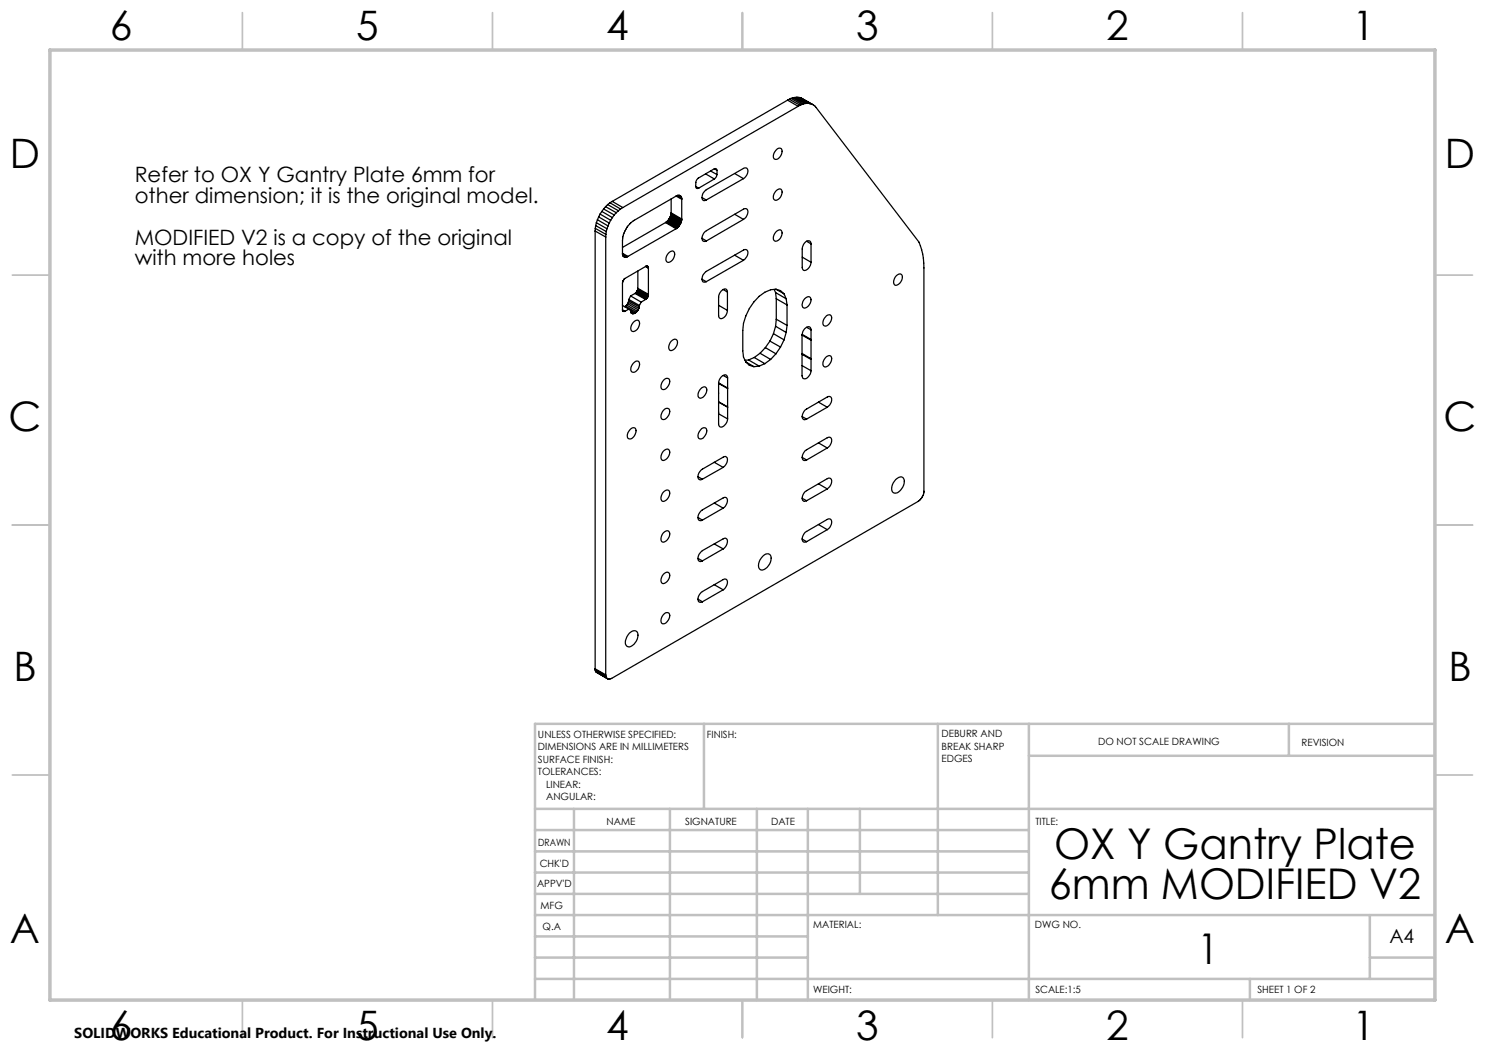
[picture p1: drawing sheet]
<svg xmlns="http://www.w3.org/2000/svg" width="297mm" height="210mm" viewBox="0 0 297 210" stroke-linecap="round" stroke-linejoin="round" font-family="sans-serif">
<g fill="none" stroke="#c0c0c0" stroke-width=".35">
<path d="M48.5 2.5v7.5M98.5 2.5v7.5M148.5 2.5v7.5M198.5 2.5v7.5M248.5 2.5v7.5M2.5 55h7.5M287 55h7.5M2.5 105h7.5M287 105h7.5M2.5 155h7.5M287 155h7.5M48.5 200v7.5"/>
<path d="M98.5 200v7.5M148.5 200v7.5M198.5 200v7.5M248.5 200v7.5"/>
</g>
<g fill="none" stroke="#c0c0c0" stroke-width=".5">
<path d="M140.8 144.8v17M187.6 144.8v38.2M205.8 144.8v55.2M205.8 151.2h81.2M257.8 144.8v6.4M287 144.8h-180v55.2M107 161.8h180M107 178.8h98.8M107 174.5h98.8M107 170.3h98.8M107 166h98.8M114.8 161.8v38.2"/>
<path d="M134 161.8v38.2M151.4 161.8v38.2M161.6 161.8v38.2M172 161.8v17M107 195.8h180M107 191.5h54.6M107 187.3h54.6M107 183h180M250 195.8v4.2M274 191.5h13M274 183v12.8"/>
</g>
<path d="M10 10h277v190h-277z" fill="none" stroke="#c0c0c0" stroke-width=".7"/>
<g fill="none" stroke="#000" stroke-width=".25">
<path d="M157.9 19.9l2.1 1.2M158.2 19.7l-.7 .3M158.2 19.7l2.1 1.2M158.6 19.6l2.1 1.2M158.6 19.6l-.4 .1M158.9 19.5l2.1 1.2M158.9 19.5l-.3 .1M159.2 19.5l2.2 1.2M159.2 19.5h-.3M159.2 19.5h.4M159.6 19.5l2.1 1.2M159.6 19.5h.3"/>
<path d="M159.9 19.5l2.1 1.2M159.9 19.5l.3 .1M160.2 19.6l2.1 1.2M160.2 19.6l2.4 1.3M134.2 39.8v2.8M135.2 39.2l-8.3 4.9a5.1 5.1 0 0 0-2.4 4v2.7M135.2 39.2l1.1 .7M135.4 39.1l.9 .6M135.5 39.1h.4M135.5 39.1l-.3 .1M135.5 39.1l.8 .4M135.6 39.1l.6 .3"/>
<path d="M135.8 39.1l.4 .2M135.9 39.1l.3 .2M135.9 39.1l.2 .1M136.2 39.3v.1M136.2 39.4l.1 .1M136.3 39.5v.2M136.3 39.7v4.3M139.1 37.3a.37 .37 0 0 0 .2 .4 .37 .37 0 0 0 .4-.1M139.1 37.3l.6 .3M140.4 39.5l.9 .5M141.1 34.8l1.8 1M142.1 34.2l1.3 .7"/>
<path d="M142.9 33.8l-3.3 1.9-.4 .7-.1 .9M142.9 33.8a.35 .35 0 0 1 .5 .3M142.9 35.8l-3.2 1.8M142.9 33.8l.5 .3M143.4 34.9l-.1 .4-.4 .5M143.4 34.1v.8M146.9 34.7l1.8 1M148.7 35.7a1.54 1.54 0 0 0 .7-2.1l-.7 .1-7.4 4.3a1.63 1.63 0 0 0-.7 2l.2 .1 .5-.1M148.7 35.7l-7.4 4.3M155.2 38.2l.2-.2a.6 .6 0 0 1 .9-.1 .6 .6 0 0 1 .1 .8l-.5 .9a.67 .67 0 0 1-.9 .5 .67 .67 0 0 1-.3-1zM155.2 30a.65 .65 0 0 1 .9-.4 .65 .65 0 0 1 .3 .9 1.19 1.19 0 0 1-1.6 1.2l-.1-.7zM157.5 20l2.1 1.3"/>
<path d="M157.5 20l-35.1 20.3M159.6 21.3l-35 20.2M160 21.1l-.4 .2M160.3 20.9l-.3 .2M161 20.7l-.7 .2M161.4 20.7h-.4M161.4 20.7h.3M161.7 20.7h.3M162 20.7l.3 .1M162.3 20.8l.3 .1M162.6 20.9l.5 .4 20.7 27.1 .5 1.5 .4 1.8 .1 1.9-.1 45a2.81 2.81 0 0 1-1.1 1.7l-61.4 35.4a.64 .64 0 0 1-.9-.1M119 46.2l2.1 1.2"/>
<path d="M119 46.2v87.7M119.1 45.7l2.1 1.2M119.1 45.7l-.1 .5M119.1 45.1l2.1 1.2M119.1 45.1v.6M119.3 44.5l2.1 1.2M119.3 44.5l-.2 .6M119.5 43.9l2.1 1.3M119.5 43.9l-.2 .6M119.7 43.4l2.1 1.2M119.7 43.4l-.2 .5M120 42.8l2.1 1.3"/>
<path d="M120 42.8l-.3 .6M120.4 42.3l2.1 1.2M120.4 42.3l-.4 .5M120.7 41.8l2.1 1.2M120.7 41.8l-.3 .5M121.1 41.3l2.2 1.2M121.1 41.3l-.4 .5M121.1 47.4v87.7M121.2 46.9l-.1 .5M121.2 46.3v.6M121.4 45.7l-.2 .6M121.5 40.9l2.2 1.2"/>
<path d="M121.5 40.9l-.4 .4M121.6 45.2l-.2 .5M121.8 44.6l-.2 .6M122 40.6l2.1 1.2M122 40.6l-.5 .3M122.1 44.1l-.3 .5M122.4 40.3l2.2 1.2M122.4 40.3l-.4 .3M122.8 43l-.7 1.1M123.3 42.5l-.5 .5M123.7 42.1l-.4 .4M124.1 41.8l-.4 .3"/>
<path d="M124.5 50.8l.1 .3M124.5 50.8l.9 .6M124.5 50.7l1.1 .6M124.5 51l.8 .4M124.6 41.5l-.5 .3M124.6 51.1v.1M124.6 51.1l.6 .3M124.6 51.2l.1 .1M124.6 51.2l.5 .2M124.7 51.3l.2 .1M124.9 51.4h.4M125.6 51.3l-.3 .1"/>
<path d="M125.8 59.9l2.1 1.2M125.8 59.9l-.1 .3M126.1 59.2l2.1 1.2M126.1 59.2l-.3 .7M127 58.7l2.1 1.2M127 58.7l-.9 .5M127.1 58.6l2.2 1.2M127.1 58.6l-.1 .1M127.2 58.5l2.1 1.2M127.2 58.5l-.1 .1M127.3 58.4l2.1 1.2M127.3 58.4l-.1 .1"/>
<path d="M127.4 58.3l2.1 1.3M127.4 58.3l-.1 .1M127.4 58.2l2.1 1.3M127.4 58.2v.1M127.5 58.1l2.1 1.3M127.5 58.1l-.1 .1M127.5 58.1l2.1 1.2M127.5 58.1h.1M127.5 58l2.1 1.2M127.6 57.7l2.1 1.2M127.6 54.2v3.6M127.6 57.8l2.1 1.3"/>
<path d="M127.6 57.8l-.1 .3M129.1 53.3l-4.2 2.4-.3 .5-.1 5.8M129.1 59.9l-.9 .5M129.1 53.3l.6 .3M129.2 53.3l.5 .2M129.3 59.8l-.2 .1M129.3 53.2h.2M129.3 53.2l-.2 .1M129.3 53.2l.4 .3M129.3 53.2l.3 .2-.2-.2M129.5 59.6l-.2 .2M129.5 53.2l.1 .1"/>
<path d="M129.5 59.5v.1M129.6 59.4l-.1 .1M129.6 53.3l.1 .2M129.6 59.3v.1M129.6 59.2v.1M129.7 59.1l-.1 .1M129.7 53.5v5.6M133.1 44.5l2.1 1.2M133.1 44.5l-8.6 5M133.2 44.4l2.2 1.2M133.4 44.3l-.3 .2M133.4 44.3l2.1 1.2"/>
<path d="M133.5 44.2l2.1 1.2M133.7 44l-.3 .3M133.7 44l2.1 1.3M133.7 50.6l.2-.2a.6 .6 0 0 1 .9-.1 .6 .6 0 0 1 .1 .8l-.5 1a.67 .67 0 0 1-.9 .4 .67 .67 0 0 1-.3-1zM133.8 43.8l2.1 1.3M133.9 43.7l2.1 1.2M134 43.5l-.3 .5M134 43.5l2.1 1.2M134.1 43.3l2.1 1.2M134.1 43.1l2.1 1.2M134.1 43.1l-.1 .4M134.2 42.7l2.1 1.3"/>
<path d="M134.2 42.9l2.1 1.3M134.2 42.7v.2M134.2 42.9l-.1 .2M134.2 42.6l2.1 1.2M134.2 42.6v.1M135.2 45.7l-9.6 5.6M135.5 45.5l-.3 .2M135.8 45.3l-.3 .2M135.9 45.1l-.1 .2M136 44.9l-.1 .2M136.1 44.7l-.1 .2M136.2 44.5l-.1 .2"/>
<path d="M136.2 44.3v.2M136.3 44.2l-.1 .1M136.3 44v.2M140.4 47.7l.9 .5M140.4 55.8l.9 .5M144.6 57.9l.9 .5M145.5 58.4a.55 .55 0 0 0-.3-.6 .55 .55 0 0 0-.7 .2l-.5 .5-.2 .6-.1 4a.57 .57 0 0 0 .4 .6 .57 .57 0 0 0 .6-.2l.5-.5 .3-.9M145.5 58.4v3.7M146.9 42.9l1.8 1M146.9 51l1.8 1.1M148.7 52.1a1.54 1.54 0 0 0 .7-2.1h-.7l-7.4 4.3a1.63 1.63 0 0 0-.7 2.1l.7-.1M148.7 43.9a1.54 1.54 0 0 0 .7-2.1h-.7l-7.4 4.3a1.54 1.54 0 0 0-.7 2.1h.7"/>
<path d="M148.7 52.1l-7.4 4.2M148.7 43.9l-7.4 4.3M154.8 57.9l.3 .6M155.1 58.5l2.1 1.3M155.1 58.5l.2 1.3M155.2 46.4l.2-.2a.6 .6 0 0 1 .9-.1 .6 .6 0 0 1 .1 .8l-.5 .9a.67 .67 0 0 1-.9 .4 .67 .67 0 0 1-.3-.9zM155.2 57.8a5.7 5.7 0 0 0-4.4 2.6 9.8 9.8 0 0 0-2.2 5.7v4.1l.1 1.2 .5 1M155.2 57.8l.9 .3 .7 .7M155.2 57.8l1.6 1M155.3 59.8l2.1 1.2M155.3 59.8v4M156.8 58.8l.4 1"/>
<path d="M157.2 59.8l.2 1.2M160.4 51.4l1.8 1M160.9 59.8a.67 .67 0 0 1 .9-.5 .67 .67 0 0 1 .4 1l-.3 .6-.5 .5a.6 .6 0 0 1-.8 .1 .6 .6 0 0 1-.1-.8zM161.3 48.3l.9 .5M162.2 48.8a.65 .65 0 0 0-.5-.7 .65 .65 0 0 0-.8 .5l-.3 .6-.2 .6v3.7a.55 .55 0 0 0 .4 .6 .55 .55 0 0 0 .6-.2l.7-.8 .1-.7M162.2 48.8v3.6M179.2 55.2a.67 .67 0 0 1 .9-.4 .67 .67 0 0 1 .3 .9l-.2 .7-.5 .5a.6 .6 0 0 1-.8 .1 .6 .6 0 0 1-.1-.9zM124.5 62l.1 .2M124.5 62l.4 .3M124.5 62l.5 .3M124.5 61.1l1.3 .7M124.5 62.1l.3 .2"/>
<path d="M124.6 62.2h.1M124.6 62.2l.2 .1M124.6 62.2l.1 .1M124.7 62.3h.2M125 62.3h-.1M125.1 61.2l2.1 1.3M125.1 61.2l-.1 .1M125.3 61l2.2 1.3M125.3 61l-.2 .2M125.5 60.7l2.1 1.3M125.5 60.7l-.2 .3M125.7 60.5l2.1 1.2"/>
<path d="M125.7 60.5l-.2 .2M125.7 60.2l2.1 1.2M125.7 60.2v.3M125.8 61.8l-.8 .5M125.8 61.8l.3 .3M126.1 62.1l.1 .3M126.1 62.1l.9 .5M126.2 62.4v.2M126.2 62.4l.6 .3M126.2 62.6l.4 .2M126.7 64.4l.2-.2a.6 .6 0 0 1 .9-.1 .6 .6 0 0 1 .1 .9 1.24 1.24 0 0 1-1.6 1.2l-.1-.8zM126.7 72.6a.63 .63 0 0 1 .7-.4 .63 .63 0 0 1 .5 .6 1.51 1.51 0 0 1-1.4 1.6 1.14 1.14 0 0 1 .2-1.8z"/>
<path d="M126.8 62.7l-.2 .1M127 62.6l-.2 .1M127.2 62.5l-.2 .1M127.5 62.3l-.3 .2M127.6 62l-.1 .3M127.8 61.7l-.2 .3M127.8 61.4v.3M127.9 61.1l-.1 .3M128.2 60.4l-.3 .7M132.9 75.8a.62 .62 0 0 1 .9 0 .62 .62 0 0 1 .1 .8l-.3 .6a.79 .79 0 0 1-.6 .7 .79 .79 0 0 1-.8-.3l.1-.9zM134.2 68.3a.67 .67 0 0 1 .9-.5 .67 .67 0 0 1 .4 1l-.3 .6-.5 .5a.6 .6 0 0 1-.8 .1 .6 .6 0 0 1-.1-.8zM140.3 77.6a.62 .62 0 0 1 .9-.1 .62 .62 0 0 1 .1 .8l-.5 .9a.66 .66 0 0 1-.9 .4 .66 .66 0 0 1-.3-.9z"/>
<path d="M143.7 76.6v8.2a.57 .57 0 0 0 .4 .6 .57 .57 0 0 0 .6-.2l.7-.8 .1-.6M143.7 76.6l1.8 1M143.7 61.1l1.8 1M143.7 76.7l1.8 1M144.6 75.1l.9 .5M145.5 77.6v.1M145.5 75.6a.57 .57 0 0 0-.3-.6 .57 .57 0 0 0-.7 .2l-.6 .8-.2 .6M145.5 75.6v2M145.5 77.7v3.7M149.2 72.4l.7 .7 .9 .2M149.2 72.4l1.6 .9M149.7 72l2.1 1.2"/>
<path d="M149.7 72l-.7 .1M150.8 71.5l2.2 1.2M150.8 71.5l-1.1 .5M151.8 73.2l-1 .1M152 70.7l2.1 1.2M152 70.7l-1.2 .8M153 72.7l-1.2 .5M153.1 69.5l2.1 1.3M153.1 69.5l-1.1 1.2M154 68.2l2.1 1.2M154 68.2l-.9 1.3M154.1 71.9l-1.1 .8"/>
<path d="M154.7 66.7l2.1 1.3M154.7 66.7l-.7 1.5M155.1 65.3l2.1 1.2M155.1 65.3l-.4 1.4M155.2 70.8l-1.1 1.1M155.3 63.8l2.1 1.3M155.3 63.8l-.2 1.5M156.1 69.4l-.9 1.4M156.8 68l-.7 1.4M157.2 66.5l-.4 1.5M157.4 65.1l-.2 1.4M157.4 61v4.1"/>
<path d="M160.4 67v8.2a.65 .65 0 0 0 .6 .6 .65 .65 0 0 0 .7-.5l.4-.5 .1-.7M160.4 70.9l1.8 1M160.4 67l1.8 1M160.4 70.7l1.8 1M160.4 73.1l1.8 1M160.4 66.9l1.8 1M161.3 65.5l.9 .5M162.2 71.7v.2M162.2 67.9v.1M162.2 66a.57 .57 0 0 0-.3-.7 .57 .57 0 0 0-.7 .2l-.7 .8-.1 .7M162.2 66v1.9M162.2 68v3.7"/>
<path d="M162.2 71.9v2.2M165.1 71.5a.66 .66 0 0 1 .9-.4 .66 .66 0 0 1 .3 1l-.5 .9a.66 .66 0 0 1-.9 .4 .66 .66 0 0 1-.3-.9zM165.3 63.1a.62 .62 0 0 1 .9-.1 .62 .62 0 0 1 .1 .9 1.24 1.24 0 0 1-1.6 1.2l-.1-.5 .1-.6zM126 86a.65 .65 0 0 1 .9-.5 .65 .65 0 0 1 .3 1 1.19 1.19 0 0 1-1.6 1.2l-.1-.8zM132.7 90.2a.67 .67 0 0 1 .9-.4 .67 .67 0 0 1 .3 1l-.3 .6-.4 .5a.6 .6 0 0 1-.9 .1 .6 .6 0 0 1-.1-.9zM132.7 98.4l.2-.2a.61 .61 0 0 1 .9-.1 .61 .61 0 0 1 .1 .8l-.3 .7-.4 .5a.6 .6 0 0 1-.9 .1 .6 .6 0 0 1-.1-.9zM132.9 81.8a.62 .62 0 0 1 .9 0 .62 .62 0 0 1 .1 .8l-.3 .6a.79 .79 0 0 1-.6 .7 .79 .79 0 0 1-.8-.3l.1-.9zM139.6 95.3l.9 .5M140.3 85.7a.62 .62 0 0 1 .9-.1 .62 .62 0 0 1 .1 .9l-.3 .6a.79 .79 0 0 1-.5 .6 .79 .79 0 0 1-.9-.3l.1-.8zM142.8 92.5l1.8 1M143.7 80.4l1.8 1M143.7 82.8l1.8 1"/>
<path d="M144.6 93.5a1.56 1.56 0 0 0 .7-2.1l-.2-.1-.5 .1-4.1 2.4a1.51 1.51 0 0 0-.7 2.1l.2 .1 .5-.2M144.6 93.5l-4.1 2.3M145.5 81.4h.1M145.5 81.4v2.4M160.4 83.3l.9 .5M160.4 91.5l.9 .5M160.4 99.7l.9 .4M163.7 80.4l1.8 1M163.7 88.6l1.8 1M163.7 96.8l1.8 1M165.5 97.8a1.54 1.54 0 0 0 .6-2.1h-.6l-4.2 2.4a1.51 1.51 0 0 0-.6 2.1l.1 .1 .5-.2M165.5 89.6a1.54 1.54 0 0 0 .6-2.1l-.6 .1-4.2 2.3a1.54 1.54 0 0 0-.6 2.1h.6"/>
<path d="M165.5 81.4a1.54 1.54 0 0 0 .6-2h-.6l-4.2 2.4a1.51 1.51 0 0 0-.6 2l.1 .2 .5-.2M165.5 97.8l-4.2 2.3M165.5 89.6l-4.2 2.4M165.5 81.4l-4.2 2.4M179.1 95.9l.4-.2a.85 .85 0 0 1 1.1-.2 .85 .85 0 0 1 .2 1.2 2.28 2.28 0 0 1-1.9 1.9 1.14 1.14 0 0 1-.4-1.6zM132.7 114.9a.67 .67 0 0 1 .9-.5 .67 .67 0 0 1 .3 1l-.3 .6-.4 .5a.6 .6 0 0 1-.9 .1 .6 .6 0 0 1-.1-.8zM132.7 106.6a.67 .67 0 0 1 .9-.4 .67 .67 0 0 1 .3 .9 1.26 1.26 0 0 1-1.6 1.2l-.1-.8zM139.6 103.5l.9 .5M139.6 111.7l.9 .5M139.6 119.8l.9 .6M142.8 100.6l1.8 1M142.8 108.8l1.8 1"/>
<path d="M142.8 116.9l1.8 1.1M144.6 101.6a1.56 1.56 0 0 0 .7-2.1l-.7 .1-4.1 2.4a1.54 1.54 0 0 0-.7 2.1l.7-.1M144.6 109.8a1.53 1.53 0 0 0 .7-2.1l-.2-.1-.5 .2-4.1 2.3a1.55 1.55 0 0 0-.7 2.1l.2 .1 .5-.1M144.6 118a1.56 1.56 0 0 0 .7-2.1h-.7l-4.1 2.4a1.54 1.54 0 0 0-.7 2.1h.7M144.6 101.6l-4.1 2.4M144.6 109.8l-4.1 2.4M144.6 118l-4.1 2.4M152.5 111.3a.93 .93 0 0 1 .9-.5 .93 .93 0 0 1 .8 .5 2.43 2.43 0 0 1-1.9 2.7 1.5 1.5 0 0 1 0-2.4zM160.4 107.8l.9 .5M163.7 104.9l1.8 1M165.5 105.9a1.54 1.54 0 0 0 .6-2.1l-.6 .1-4.2 2.4a1.54 1.54 0 0 0-.6 2.1l.6-.1M165.5 105.9l-4.2 2.4"/>
<path d="M119 133.8l2.1 1.2M119 133.9l2.1 1.2M119 133.9l.1 .2M119.1 134.1l2.1 1.2M119.1 134.1v.1M119.1 134.2l2.1 1.3M119.1 134.2l.1 .1M119.2 134.3l2.1 1.3M119.2 134.3l.1 .1M119.3 134.4l2.2 1.3M119.3 134.4l.1 .1M121.1 135.1l.1 .2"/>
<path d="M121.2 135.3v.2M121.2 135.5l.1 .1M125.9 126.6a.94 .94 0 0 1 .8-.5 .94 .94 0 0 1 .9 .6 2.36 2.36 0 0 1-2 2.7 1.05 1.05 0 0 1-.4-1.7zM132.7 122.9a.67 .67 0 0 1 .9-.4 .67 .67 0 0 1 .3 .9l-.3 .7a.79 .79 0 0 1-.6 .6 .79 .79 0 0 1-.8-.3l.1-.9z"/>
</g>
<g font-size="8.5">
<text x="210.8" y="171.8">OX Y Gantry Plate</text>
<text x="209.8" y="179.9">6mm MODIFIED V2</text>
<text x="239.5" y="192.7">1</text>
</g>
<g font-size="8.1">
<text x="22" y="8">6</text>
<text x="71.2" y="8">5</text>
<text x="121.2" y="8">4</text>
<text x="171.3" y="8">3</text>
<text x="221.3" y="8">2</text>
<text x="270.5" y="8">1</text>
<text x="2" y="33.6">D</text>
<text x="289" y="33.6">D</text>
<text x="1.7" y="86.1">C</text>
<text x="288.7" y="86.1">C</text>
<text x="2.7" y="136.1">B</text>
<text x="289.7" y="136.1">B</text>
<text x="2" y="188.6">A</text>
<text x="289" y="188.6">A</text>
<text x="22" y="208">6</text>
<text x="71.2" y="208">5</text>
<text x="121.2" y="208">4</text>
<text x="171.3" y="208">3</text>
<text x="221.3" y="208">2</text>
<text x="270.5" y="208">1</text>
</g>
<g font-size="4.2">
<text x="27" y="36.4">Refer to OX Y Gantry Plate 6mm for</text>
<text x="27" y="40.6">other dimension; it is the original model.</text>
<text x="27" y="48.9">MODIFIED V2 is a copy of the original</text>
<text x="27" y="53.1">with more holes</text>
</g>
<text font-size="3.9" x="277.9" y="188.5">A4</text>
<text font-size="2.9" x="14.9" y="207.6">SOLIDWORKS Educational Product. For Instructional Use Only.</text>
<g font-size="2">
<text x="107.6" y="147.6">UNLESS OTHERWISE SPECIFIED:</text>
<text x="141.4" y="147.6">FINISH:</text>
<text x="188.3" y="147.5">DEBURR AND</text>
<text x="188.3" y="150">BREAK SHARP</text>
<text x="219.6" y="149">DO NOT SCALE DRAWING</text>
<text x="260.3" y="149.2">REVISION</text>
<text x="107.6" y="150.1">DIMENSIONS ARE IN MILLIMETERS</text>
<text x="107.6" y="152.6">SURFACE FINISH:</text>
<text x="107.6" y="155.1">TOLERANCES:</text>
<text x="188.3" y="152.5">EDGES</text>
<text x="109.2" y="157.6">LINEAR:</text>
<text x="109.2" y="160.1">ANGULAR:</text>
<text x="121.3" y="165">NAME</text>
<text x="137" y="164.9">SIGNATURE</text>
<text x="154.2" y="164.9">DATE</text>
<text x="207.1" y="164.9">TITLE:</text>
<text x="107.6" y="169.1">DRAWN</text>
<text x="107.9" y="173.3">CHK'D</text>
<text x="107.4" y="177.4">APPV'D</text>
<text x="108.1" y="181.8">MFG</text>
<text x="108.5" y="186">Q.A</text>
<text x="162.6" y="185.5">MATERIAL:</text>
<text x="207" y="185.5">DWG NO.</text>
<text x="162.6" y="198.5">WEIGHT:</text>
<text x="207.1" y="198.6">SCALE:1:5</text>
<text x="251.5" y="198.6">SHEET 1 OF 2</text>
</g>
</svg>
